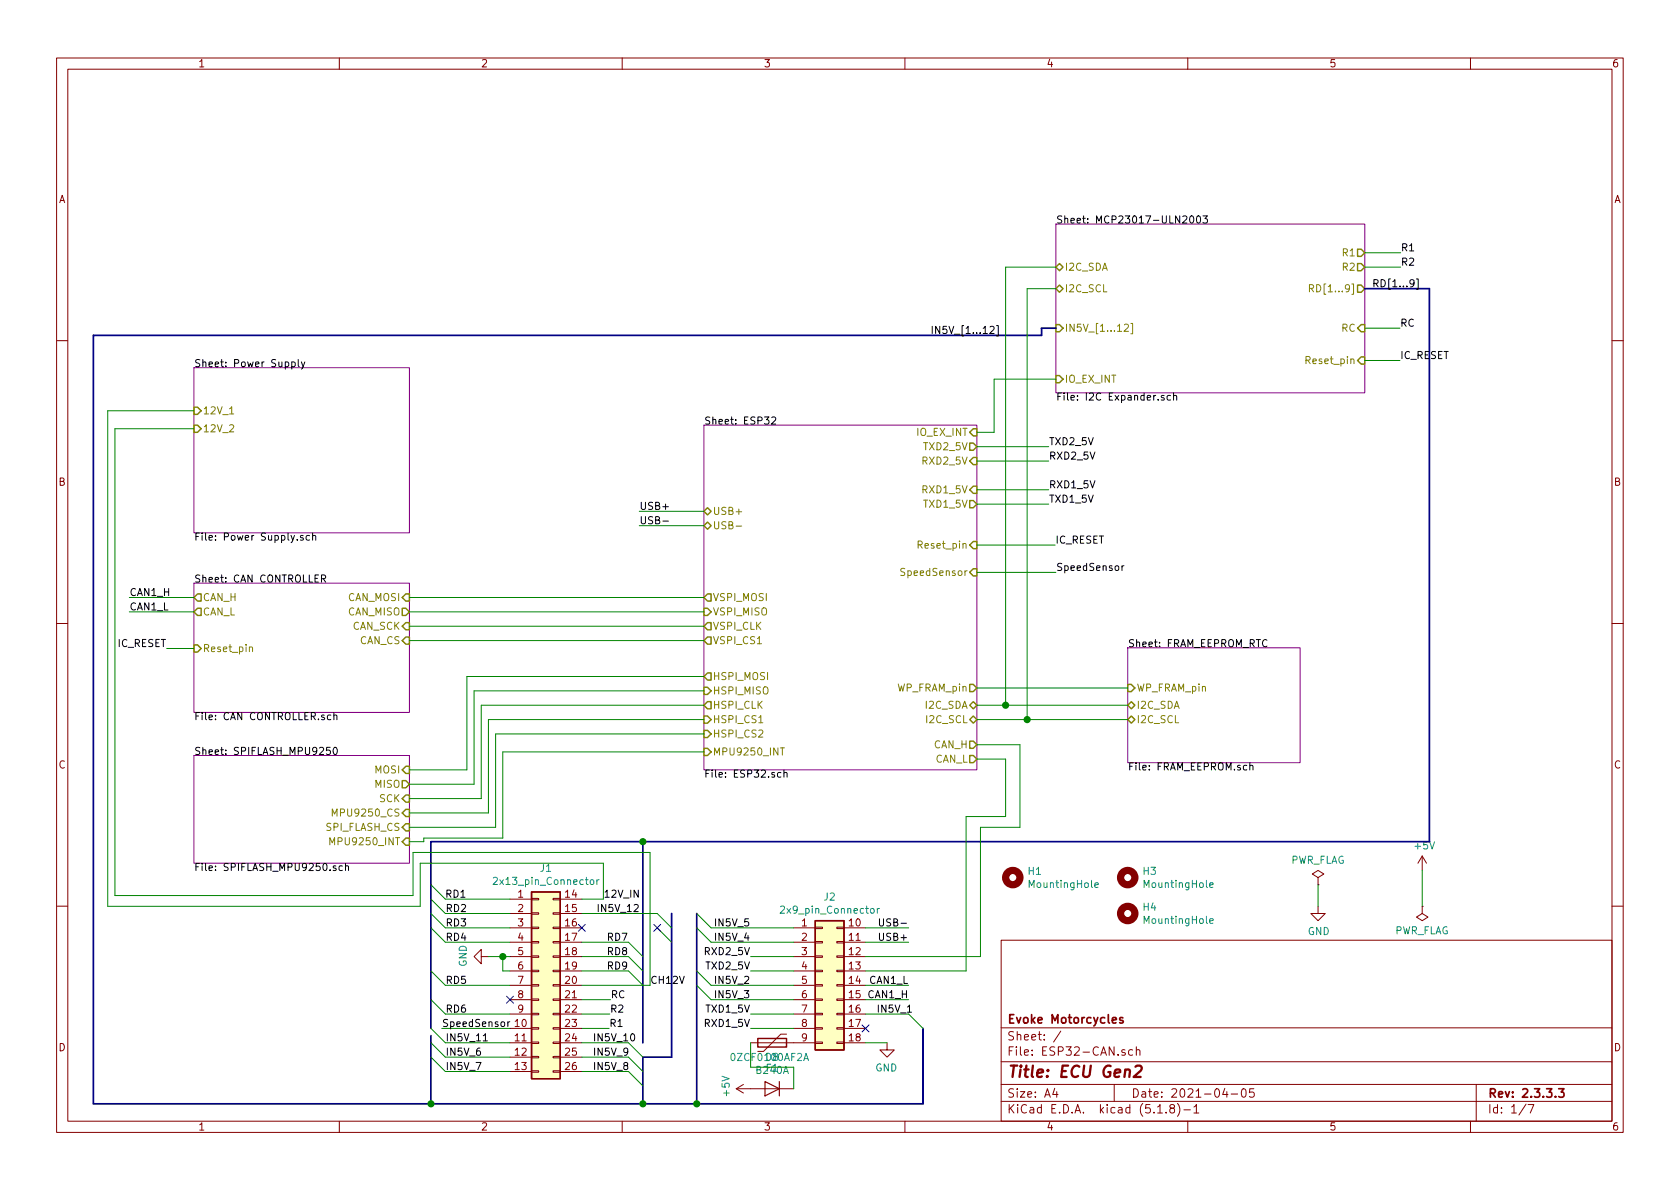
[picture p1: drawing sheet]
<svg xmlns="http://www.w3.org/2000/svg" width="297mm" height="210mm" viewBox="0 0 297 210" stroke-linecap="round" stroke-linejoin="round" font-family="sans-serif">
<g fill="none" stroke="#840000" stroke-width=".18">
<path d="M10 10.3h277v189.9h-277zM12 12.2h273v186.1h-273zM60 10.3v1.9M110 10.3v1.9M160 10.3v1.9M210 10.3v1.9M260 10.3v1.9M10 60.2h2M285 60.2h2M10 110.3h2M285 110.3h2M90.2 159h3.8"/>
<path d="M94 158.9h1.2v.2h-1.2zM97.8 158.9h1.3v.2h-1.3zM99.1 159h3.8M233 155.2l1.1-.6-1.1-.7-1 .7 1 .6v1.3M233 156.5h.1M251.5 151.4l-.8 1.2M251.5 151.4v2.5M251.5 151.4l.7 1.2M10 160.2h2M85.1 169.2v1.2l-1.3-1.2 1.3-1.3v1.3h1.3M90.2 164.1h3.8M90.2 166.6h3.8"/>
<path d="M90.2 169.2h3.8M90.2 171.7h3.8M90.2 174.2h3.8M90.2 176.8h3.8M90.2 179.3h3.8M90.2 161.5h3.8M94 179.2h1.2v.2h-1.2zM94 176.7h1.2v.2h-1.2zM94 174.1h1.2v.3h-1.2zM94 171.6h1.2v.2h-1.2zM94 169h1.2v.3h-1.2zM94 166.5h1.2v.2h-1.2z"/>
<path d="M94 164h1.2v.2h-1.2zM94 161.4h1.2v.3h-1.2zM97.8 179.2h1.3v.2h-1.3zM97.8 176.7h1.3v.2h-1.3zM97.8 174.1h1.3v.3h-1.3zM97.8 171.6h1.3v.2h-1.3zM97.8 169h1.3v.3h-1.3zM97.8 166.5h1.3v.2h-1.3zM97.8 164h1.3v.2h-1.3zM97.8 161.4h1.3v.3h-1.3zM99.1 164.1h3.8M99.1 166.6h3.8"/>
<path d="M99.1 169.2h3.8M99.1 171.7h3.8M99.1 174.2h3.8M99.1 176.8h3.8M99.1 179.3h3.8M99.1 161.5h3.8M140.3 164.1h3.8M140.3 166.6h3.8M140.3 169.2h3.8M140.3 171.7h3.8M140.3 174.2h3.8M140.3 176.8h3.8"/>
<path d="M140.3 179.3h3.8M144.1 179.2h1.3v.2h-1.3zM144.1 176.7h1.3v.2h-1.3zM144.1 174.1h1.3v.3h-1.3zM144.1 171.6h1.3v.2h-1.3zM144.1 169h1.3v.3h-1.3zM144.1 166.5h1.3v.2h-1.3zM144.1 164h1.3v.2h-1.3zM148 179.2h1.2v.2h-1.2zM148 176.7h1.2v.2h-1.2zM148 174.1h1.2v.3h-1.2zM148 171.6h1.2v.2h-1.2z"/>
<path d="M148 169h1.2v.3h-1.2zM148 166.5h1.2v.2h-1.2zM148 164h1.2v.2h-1.2zM149.2 164.1h3.8M149.2 166.6h3.8M149.2 169.2h3.8M149.2 171.7h3.8M149.2 174.2h3.8M149.2 176.8h3.8M149.2 179.3h3.8M177 166.3h108v32h-108zM233 160.3v1.2h1.3l-1.3 1.3-1.2-1.3h1.2"/>
<path d="M251.5 160.3v1.2l1 .7-1 .6-1.1-.6 1.1-.7M251.5 160.3h.1M285 160.2h2M60 198.3v1.9M90.2 181.9h3.8M90.2 184.4h3.8M90.2 186.9h3.8M90.2 189.5h3.8M94 189.4h1.2v.2h-1.2zM94 186.8h1.2v.3h-1.2zM94 184.3h1.2v.2h-1.2zM94 181.7h1.2v.3h-1.2z"/>
<path d="M97.8 189.4h1.3v.2h-1.3zM97.8 186.8h1.3v.3h-1.3zM97.8 184.3h1.3v.2h-1.3zM97.8 181.7h1.3v.3h-1.3zM99.1 181.9h3.8M99.1 184.4h3.8M99.1 186.9h3.8M99.1 189.5h3.8M110 198.3v1.9M130.2 192.5l1.2 .8M130.2 192.5h10.1M131.4 191.8l-1.2 .7"/>
<path d="M132.7 184.4h11.4M139.1 182.9h-1.1l-3 3h-1M140.3 181.9h3.8M144.1 184.3h1.3v.2h-1.3zM144.1 181.7h1.3v.3h-1.3zM148 184.3h1.2v.2h-1.2zM148 181.7h1.2v.3h-1.2zM149.2 181.9h3.8M149.2 184.4h3.8M156.8 184.4v1.3h-1.2l1.2 1.2 1.3-1.2h-1.3M160 198.3v1.9M177 194.8h108"/>
<path d="M177 191.8h108M177 187.8h108M177 181.8h108M186.5 192.5l-.4 1h1M186.8 193v1M187.6 182.3l-1.3 2M197 191.8v3M198.9 185.7a.37 .37 0 0 0-.6 .1l.1 .2 .5 .2 .1 .1-.2 .3-.5-.1M200.3 185.7l-.5-.1-.3 .3 .1 .6 .2 .1 .5-.1M200.9 185.7h.1a.37 .37 0 0 1 .5 .1v.8M200.9 185.1v1.5M204.7 196.8h.8"/>
<path d="M206.2 196.7v.1M207.1 196l-.3-.3 .2-.3a.48 .48 0 0 1 .6 .1l-.1 .4a.52 .52 0 0 0-.6 .2 .52 .52 0 0 0 .1 .6l.4 .1 .2-.1 .1-.4-.3-.3M208.2 195.1a1.71 1.71 0 0 1 0 2.3M209.3 196.3h1.2M210 198.3v1.9M211.1 195.8l.4-.5v1.5M211.1 196.8h.9M216.6 192.5l-.4 1h.9M216.9 193v1M217.7 193.5h1.1M219.6 192.7l.4-.2a.94 .94 0 0 1 0 1.5 .82 .82 0 0 1-.4-1.3zM221.7 192.5h-.7l-.1 .7 .2-.1 .5 .1 .2 .2-.1 .5-.2 .1-.6-.1"/>
<path d="M260 198.3v1.9M261 191.8v6.5M269.8 195.2l-1.2 2M270.2 195.3h1l-.6 1.5"/>
</g>
<path d="M198.5 180l-.3-.1-.2 .2v.3l.5 .1v.3h-.5M275.6 192.5h.9l-.5 .6 .5 .1v.7l-.3 .1-.6-.1" fill="none" stroke="#840000" stroke-width=".3"/>
<path d="M200.8 188.6l.3-.2h.4l.3 .2 .1 .4-.2 .3-1.3 1.1h1.3" fill="none" stroke="#840000" stroke-width=".41"/>
<path d="M186.7 39.6h54.6v29.9h-54.6zM34.3 65h38.1v29.2h-38.1zM124.5 75.2h48.2v60.9h-48.2zM34.3 103.1h38.1v22.9h-38.1zM199.4 114.5h30.5v20.4h-30.5zM34.3 133.6h38.1v19h-38.1z" fill="none" stroke="#840084" stroke-width=".18"/>
<g fill="none" stroke="#000" stroke-width=".18">
<path d="M209.1 38.3l.5-.1 .3 .3-.1 .2-.7 .7h.8M210.5 38.3l.1-.1a.67 .67 0 0 1 .5 .6 .67 .67 0 0 1-.5 .6l-.2-.2-.1-.2zM211.7 38.3l.2-.1a.69 .69 0 0 1 .4 .6 .69 .69 0 0 1-.4 .6l-.2-.1-.1-.3zM212.7 38.2h.8l-.4 .5 .3 .1v.5l-.2 .1-.5-.1M175.1 57.8l.4-.1 .3 .4-.1 .2-.7 .7h.8M176.2 57.6h.3v1.8h-.3M250.4 49.3h.3v1.8h-.3M51.6 64.1l.3-.1 .3 .2-.1 .6h-.5M51.6 64v1.3M52.7 63.6v1.1l.2 .1M53.3 64l.3 .8M53.9 64l-.4 1.1-.2 .2"/>
<path d="M136.4 73.9l.5-.2 .3 .4-.1 .2-.7 .7h.8M205.8 70l-.3-.1-.2 .2 .1 .2 .4 .1v.3h-.5M207 70l-.4-.1-.3 .2 .2 .6h.5M207.5 70l.2-.1 .3 .1 .1 .8M207.5 69.5v1.3M53.6 94.7h-.3l-.2 .2 .1 .1 .4 .2v.3h-.5M54.7 94.7h-.3l-.3 .2 .2 .6h.4M55.3 94.8l.1-.1h.4v.8M55.3 94.3v1.2M117.2 92.1h1M56.8 102.3h.7l.1-.2-.1-.3-.2-.1h-.5v1.2M57.1 102.3l.5 .6"/>
<path d="M198.4 100v.9M198.7 100l-.2 .1-.1 .2M224 113.2a.6 .6 0 0 0-.8 .5 .6 .6 0 0 0 .6 .7l.2-.2M58.4 132.2h-.6l-.1 .6 .2-.2 .5 .2v.5l-.2 .1-.5-.1M58.5 126.5l-.4-.1-.2 .3 .1 .5h.5M59 126.6l.2-.2 .3 .1 .1 .8M59 126v1.3M59.1 132.2h.1a.67 .67 0 0 1 .5 .6 .67 .67 0 0 1-.5 .6 .83 .83 0 0 1-.1-1.2zM138.1 136.6h-.4l-.2 .2 .1 .6h.5M138.6 136.7l.2-.1h.3l.1 .8M138.6 136.2v1.2M221 135.5l.2-.2 .3 .1v.8"/>
<path d="M221 134.9v1.3M59.4 153.2l-.3-.1-.2 .2 .1 .2 .4 .1v.3h-.5M60.5 153.2l-.3-.1-.3 .2 .1 .6h.5M61.1 153.2l.2-.1 .3 .1v.7M61.1 152.7v1.2M112.1 160.1l.5-.2 .2 .2 .1 .2-.1 .2-.7 .7h.8M155.5 162.5v1l.2 .2h.3l.2-.2v-1M160.5 179h.7M85.4 184.1h.8M89.8 180.7v.8M90.1 180.7h-.2l-.1 .2M111.6 182.9l.2-.1a.67 .67 0 0 1 .4 .6 .67 .67 0 0 1-.4 .7l-.3-.5z"/>
</g>
<g fill="none" stroke="#848400" stroke-width=".25">
<path d="M186.7 47.2l.6-.6 .7 .6-.7 .7zM186.7 51l.6-.6 .7 .6-.7 .7zM186.7 57.4h.6l.7 .6-.7 .7h-.6zM240 44.1h.7l.6 .6-.6 .6h-.7zM240 46.6h.7l.6 .6-.6 .7h-.7zM240 50.4h.7l.6 .6-.6 .7h-.7zM240.7 57.4h.6v1.3h-.6l-.7-.7zM34.3 72h.6l.7 .6-.7 .7h-.6zM34.3 75.2h.6l.7 .6-.7 .6h-.6zM171.4 78.4h.7l.6 .6-.6 .6h-.7zM172.1 75.8h.6v1.3h-.6l-.7-.7zM186.7 66.4h.6l.7 .7-.7 .6h-.6z"/>
<path d="M240.7 63.1h.6v1.3h-.6l-.7-.7zM124.5 90.4l.6-.6 .6 .6-.6 .7zM124.5 93l.6-.7 .6 .7-.6 .6zM171.4 88.5h.7l.6 .6-.6 .7h-.7zM172.1 80.9h.6v1.3h-.6l-.7-.7zM172.1 86h.6v1.2h-.6l-.7-.6zM172.1 95.8h.6v1.2h-.6l-.7-.6zM34.3 114h.6l.7 .7-.7 .6h-.6zM34.9 105h.7v1.3h-.7l-.6-.6zM34.9 107.6h.7v1.2h-.7l-.6-.6zM71.1 105.7l.7-.7h.6v1.3h-.6zM71.1 107.6h.7l.6 .6-.6 .6h-.7z"/>
<path d="M71.1 113.3l.7-.7h.6v1.3h-.6zM71.8 110.1h.6v1.3h-.6l-.7-.7zM124.5 107.6h.6l.6 .6-.6 .6h-.6zM125.1 112.6h.6v1.3h-.6l-.6-.6zM125.1 119h.6v1.3h-.6l-.6-.7zM125.1 105h.6v1.3h-.6l-.6-.6zM125.1 110.1h.6v1.3h-.6l-.6-.7zM172.1 100.6h.6v1.2h-.6l-.7-.6zM71.1 136.1l.7-.6h.6v1.3h-.6zM71.1 138h.7l.6 .7-.6 .6h-.7zM124.5 121.5h.6l.6 .7-.6 .6h-.6zM124.5 126.6h.6l.6 .6-.6 .7h-.6z"/>
<path d="M124.5 129.2h.6l.6 .6-.6 .6h-.6zM124.5 132.3h.6l.6 .7-.6 .6h-.6zM125.1 124.1h.6v1.2h-.6l-.6-.6zM171.4 124.7l.7-.6 .6 .6-.6 .6zM171.4 127.2l.7-.6 .6 .6-.6 .7zM171.4 131.1h.7l.6 .6-.6 .6h-.7zM171.4 133.6h.7l.6 .6-.6 .7h-.7zM171.4 121h.7l.6 .7-.6 .6h-.7zM199.4 124.7l.6-.6 .7 .6-.7 .6zM199.4 127.2l.6-.6 .7 .6-.7 .7zM199.4 121h.6l.7 .7-.7 .6h-.6zM71.1 141.2l.7-.6h.6v1.3h-.6z"/>
<path d="M71.1 146.3l.7-.6h.6v1.2h-.6zM71.8 143.1h.6v1.3h-.6l-.7-.6zM71.8 148.2h.6v1.3h-.6l-.7-.7z"/>
</g>
<g fill="none" stroke="#848400" stroke-width=".18">
<path d="M198.8 57.4l.5-.1 .2 .4v.2l-.8 .7h.8M199.9 57.2h.4v1.8h-.4M231.5 51l.6-.1 .2-.1-.1-.3-.2-.2h-.5v1.3M231.8 51l.5 .6M40.6 73.2h.7M130.1 93h1M44.1 114.5l.2-.1h.3l.1 .8M160 100.6l-.5-.1-.2 .1v.4l.6 .2 .1 .3-.3 .3-.4-.1M134.2 127.8h.7M138 132.3h.7M138.3 132.3v1.2M58.3 149.4v-1.3l.5 .9 .4-.9v1.3"/>
<path d="M58.8 144.3v-1.3l.4 1 .4-1v1.3"/>
</g>
<g fill="#ffffc2" stroke="#ffffc2" stroke-width=".18">
<path d="M144.1 162.8h5.1v22.9h-5.1z"/>
<path d="M94 157.7h5.1v33h-5.1z"/>
</g>
<path d="M94 157.7h5.1v33h-5.1zM144.1 162.8h5.1v22.9h-5.1zM134 183.6h5.1v1.6h-5.1z" fill="none" stroke="#840000" stroke-width=".25"/>
<path d="M87.2 155.3l.5-.2 .3 .4-.8 .9h.8M104.4 155.7l.2-.1 .4 .1v.5l-.1 .2h-.3l-.2-.1zM105.5 155.6v.8M105.9 155.6l-.4 .2M193.6 156.5l.6-.1-.1-.2-.3-.1-.2 .2v.6h.5M213.9 156.5l.6-.1v-.2l-.4-.1-.2 .2 .1 .6h.5M154 160.7l.3-.1 .3 .3v.4l-.3 .2-.3-.1-.1-.1zM155.1 160.6v.9M155.5 160.6l-.3 .1-.1 .2M213.9 162.9l.6-.1v-.3h-.4l-.2 .1 .1 .6h.5M129.3 186.4l.2-.1a.69 .69 0 0 1 .5 .6 .69 .69 0 0 1-.5 .6l-.2-.1-.1-.3z" fill="none" stroke="#008484" stroke-width=".18"/>
<g fill="none" stroke="#840000" stroke-width="1.3">
<circle cx="179.1" cy="155.2" r="1.27"/>
<circle cx="199.4" cy="155.2" r="1.27"/>
<circle cx="199.4" cy="161.5" r="1.27"/>
</g>
<path d="M135.3 191.3l2.5 1.2-2.5 1.3zM137.8 191.3v2.5" fill="none" stroke="#840000" stroke-width=".2"/>
<path d="M186.7 58h-2.6v1.3h-167.6v135.9h146.7v-13.3M241.3 51h11.4v97.8h-176.5v33.1M113.7 148.8v35.6M118.7 161.5v25.4h-5v8.3M123.2 161.5v33.7M76.2 183.1v12.1" fill="none" stroke="#000084" stroke-width=".3"/>
<g fill="none" stroke="#008400" stroke-width=".18">
<path d="M186.7 47.2h-8.9v77.5M186.7 51h-5.1v76.2M241.3 47.2h6.3M241.3 58h6.2M241.3 44.7h6.3M34.3 75.8h-14v82.6h52.7v-7.7h41.9v23.5h-12M34.3 72.6h-15.3v87.7h55.3v-7.7h32.4v6.4h-3.8M172.7 79h12.7M186.7 67.1h-10.9v9.3h-3.1M241.3 63.7h6.2M113 90.4h11.5M113 93h11.5"/>
<path d="M172.7 96.4h13.9M172.7 89.1h12.7M172.7 81.5h12.7M172.7 86.6h12.7M22.9 108.2h11.4M22.9 105.7h11.4M29.5 114.7h4.8M72.4 113.3h52.1M72.4 110.7h52.1M72.4 108.2h52.1M72.4 105.7h52.1M124.5 119.6h-42v16.5h-10.1"/>
<path d="M172.7 101.2h14M124.5 129.8h-36.9v16.5h-15.2M124.5 127.2h-38.1v16.6h-14M124.5 133h-35.6v15.2h-14v.6h-2.5M124.5 124.7h-39.4v16.5h-12.7M124.5 122.2h-40.7v16.5h-11.4M172.7 131.7h7.6v14.6h-6.9v22.9h-20.4M172.7 134.2h5.1v10.2h-7v27.3h-17.8M172.7 127.2h26.7M172.7 124.7h26.7M172.7 121.7h26.7M76.2 159l2.5 2.5h11.5"/>
<path d="M76.2 156.5l2.5 2.5h11.5M233 156.5v3.8M251.5 153.9v6.4M76.2 161.5l2.5 2.6h11.5M76.2 176.8l2.5 2.5h11.5M76.2 171.7l2.5 2.5h11.5M76.2 164.1l2.5 2.5h11.5M86.4 169.2h3.8M88.9 169.2v2.5h1.3M102.9 161.5h13.3l2.5 2.6M102.9 179.3h4.9M102.9 176.8h5"/>
<path d="M102.9 166.6h8.2l2.6 2.6M102.9 171.7h8.2l2.6 2.5M102.9 169.2h8.2l2.6 2.5M116.2 164.1l2.5 2.5M123.2 161.5l2.5 2.6h14.6M123.2 174.2l2.5 2.6h14.6M123.2 171.7l2.5 2.5h14.6M123.2 164.1l2.5 2.5h14.6M132.7 179.3h7.6M132.7 171.7h7.6M132.7 169.2h7.6M153 164.1h7.7"/>
<path d="M153 179.3h7.7l2.5 2.6M153 176.8h7.7M153 174.2h7.7M153 166.6h7.7M76.2 186.9l2.5 2.6h11.5M76.2 184.4l2.5 2.5h11.5M76.2 181.9l2.5 2.5h11.5M78.1 181.9h12.1M102.9 189.5h8.2l2.6 2.5M102.9 186.9h8.2l2.6 2.6M102.9 184.4h8.2l2.6 2.5M102.9 181.9h4.8"/>
<path d="M132.7 184.4v4.3h7.6v3.8M132.7 181.9h7.6M153 184.4h3.8"/>
</g>
<g fill="#008400" stroke="#008400" stroke-width=".25">
<circle cx="113.7" cy="195.2" r=".51"/>
<circle cx="88.9" cy="169.2" r=".51"/>
<circle cx="177.8" cy="124.7" r=".51"/>
<circle cx="181.6" cy="127.2" r=".51"/>
<circle cx="113.7" cy="148.8" r=".51"/>
<circle cx="123.2" cy="195.2" r=".51"/>
<circle cx="76.2" cy="195.2" r=".51"/>
</g>
<path d="M89.6 176.2l1.2 1.2M90.8 176.2l-1.2 1.2M102.3 163.5l1.2 1.2M103.5 163.5l-1.2 1.2M115.6 163.5l1.2 1.2M116.8 163.5l-1.2 1.2M152.4 181.2l1.2 1.3M153.6 181.2l-1.2 1.3" fill="none" stroke="#000084" stroke-width=".18"/>
<text font-size="2.8" fill="#840000" x="178" y="190.5">Title: ECU Gen2</text>
<g font-size="2.1" fill="#840000">
<text x="178" y="184">Sheet: /</text>
<text x="178" y="181">Evoke Motorcycles</text>
<text x="178" y="186.7">File: ESP32-CAN.sch</text>
<text x="178" y="196.9">KiCad E.D.A. kicad (5.1.8)-1</text>
<text x="178" y="194.1">Size: A4</text>
<text x="200" y="194.1">Date: 2021-04-05</text>
<text x="263" y="194.1">Rev: 2.3.3.3</text>
<text x="263" y="196.9">Id: 1/7</text>
</g>
<g font-size="1.8" fill="#840000">
<text x="35" y="11.9">1</text>
<text x="85" y="11.9">2</text>
<text x="135" y="11.9">3</text>
<text x="185" y="11.9">4</text>
<text x="235" y="11.9">5</text>
<text x="285" y="11.9">6</text>
<text x="10.4" y="35.9">A</text>
<text x="285.4" y="35.9">A</text>
<text x="10.4" y="85.9">B</text>
<text x="285.4" y="85.9">B</text>
<text x="10.4" y="135.9">C</text>
<text x="285.4" y="135.9">C</text>
<text x="91.6" y="158.7">1</text>
<text x="91.6" y="161.3">2</text>
<text x="100" y="158.7">14</text>
<text x="100" y="161.3">15</text>
<text x="91.6" y="163.8">3</text>
<text x="91.6" y="166.4">4</text>
<text x="100" y="163.8">16</text>
<text x="100" y="166.4">17</text>
<text x="141.8" y="163.8">1</text>
<text x="141.8" y="166.4">2</text>
<text x="150.2" y="163.8">10</text>
<text x="150.2" y="166.4">11</text>
<text x="91.6" y="168.9">5</text>
<text x="91.6" y="171.4">6</text>
<text x="91.6" y="174">7</text>
<text x="100" y="168.9">18</text>
<text x="100" y="171.4">19</text>
<text x="100" y="174">20</text>
<text x="141.8" y="168.9">3</text>
<text x="141.8" y="171.4">4</text>
<text x="141.8" y="174">5</text>
<text x="150.2" y="168.9">12</text>
<text x="150.2" y="171.4">13</text>
<text x="150.2" y="174">14</text>
<text x="91.6" y="176.5">8</text>
<text x="91.6" y="179.1">9</text>
<text x="100" y="176.5">21</text>
<text x="100" y="179.1">22</text>
<text x="141.8" y="176.5">6</text>
<text x="141.8" y="179.1">7</text>
<text x="150.2" y="176.5">15</text>
<text x="150.2" y="179.1">16</text>
<text x="10.4" y="185.9">D</text>
<text x="91.1" y="181.6">10</text>
<text x="91.1" y="184.1">11</text>
<text x="100" y="181.6">23</text>
<text x="100" y="184.1">24</text>
<text x="141.8" y="181.6">8</text>
<text x="141.8" y="184.1">9</text>
<text x="150.2" y="181.6">17</text>
<text x="150.2" y="184.1">18</text>
<text x="285.4" y="185.9">D</text>
<text x="91.1" y="186.7">12</text>
<text x="91.1" y="189.2">13</text>
<text x="100" y="186.7">25</text>
<text x="100" y="189.2">26</text>
<text x="35" y="199.9">1</text>
<text x="85" y="199.9">2</text>
<text x="135" y="199.9">3</text>
<text x="185" y="199.9">4</text>
<text x="235" y="199.9">5</text>
<text x="285" y="199.9">6</text>
</g>
<g font-size="1.8">
<text x="186.7" y="39.5">Sheet: MCP23017-ULN2003</text>
<text x="247.6" y="44.4">R1</text>
<text x="247.6" y="47">R2</text>
<text x="242.6" y="50.8">RD[1...9]</text>
<text x="164.5" y="59">IN5V_[1...12]</text>
<text x="247.5" y="57.8">RC</text>
<text x="34.3" y="64.9">Sheet: Power Supply</text>
<text x="247.5" y="63.5">IC_RESET</text>
<text x="186.7" y="70.8">File: I2C Expander.sch</text>
<text x="124.5" y="75.1">Sheet: ESP32</text>
<text x="185.4" y="78.7">TXD2_5V</text>
<text x="185.4" y="81.3">RXD2_5V</text>
<text x="185.4" y="86.4">RXD1_5V</text>
<text x="185.4" y="88.9">TXD1_5V</text>
<text x="34.3" y="95.6">File: Power Supply.sch</text>
<text x="113" y="92.7">USB-</text>
<text x="113" y="90.2">USB+</text>
<text x="186.6" y="96.1">IC_RESET</text>
<text x="186.7" y="101">SpeedSensor</text>
<text x="22.9" y="107.9">CAN1_L</text>
<text x="22.9" y="105.4">CAN1_H</text>
<text x="34.3" y="103">Sheet: CAN CONTROLLER</text>
<text x="20.8" y="114.4">IC_RESET</text>
<text x="199.4" y="114.4">Sheet: FRAM_EEPROM_RTC</text>
<text x="34.3" y="127.3">File: CAN CONTROLLER.sch</text>
<text x="34.3" y="133.5">Sheet: SPIFLASH_MPU9250</text>
<text x="124.5" y="137.5">File: ESP32.sch</text>
<text x="199.4" y="136.2">File: FRAM_EEPROM.sch</text>
<text x="34.3" y="154">File: SPIFLASH_MPU9250.sch</text>
<text x="78.7" y="161.3">RD2</text>
<text x="79" y="158.7">RD1</text>
<text x="105.4" y="161.3">IN5V_12</text>
<text x="106.7" y="158.7">12V_IN</text>
<text x="78.7" y="163.8">RD3</text>
<text x="78.7" y="166.4">RD4</text>
<text x="107.6" y="166.4">RD7</text>
<text x="126.8" y="166.4">IN5V_4</text>
<text x="126.8" y="163.8">IN5V_5</text>
<text x="155.9" y="166.4">USB+</text>
<text x="156.3" y="163.8">USB-</text>
<text x="78.7" y="174">RD5</text>
<text x="107.6" y="171.4">RD9</text>
<text x="107.6" y="168.9">RD8</text>
<text x="114.9" y="174">CH12V</text>
<text x="124.8" y="168.9">RXD2_5V</text>
<text x="125" y="171.4">TXD2_5V</text>
<text x="126.8" y="174">IN5V_2</text>
<text x="153.8" y="174">CAN1_L</text>
<text x="78.7" y="179.1">RD6</text>
<text x="107.8" y="179.1">R2</text>
<text x="107.9" y="176.5">RC</text>
<text x="125" y="179.1">TXD1_5V</text>
<text x="126.8" y="176.5">IN5V_3</text>
<text x="153.6" y="176.5">CAN1_H</text>
<text x="154.9" y="179.1">IN5V_1</text>
<text x="78.1" y="181.6">SpeedSensor</text>
<text x="78.7" y="184.1">IN5V_11</text>
<text x="104.8" y="184.1">IN5V_10</text>
<text x="107.7" y="181.6">R1</text>
<text x="124.8" y="181.6">RXD1_5V</text>
<text x="78.7" y="186.7">IN5V_6</text>
<text x="78.7" y="189.2">IN5V_7</text>
<text x="104.8" y="189.2">IN5V_8</text>
<text x="104.8" y="186.7">IN5V_9</text>
</g>
<g font-size="1.8" fill="#848400">
<text x="188.2" y="47.9">I2C_SDA</text>
<text x="237.5" y="45.3">R1</text>
<text x="237.5" y="47.9">R2</text>
<text x="188.2" y="51.7">I2C_SCL</text>
<text x="232.6" y="51.7">RD[1...9]</text>
<text x="188.2" y="58.7">IN5V_[1...12]</text>
<text x="237.2" y="58.7">RC</text>
<text x="231.3" y="64.4">Reset_pin</text>
<text x="188.2" y="67.7">IO_EX_INT</text>
<text x="35.8" y="73.3">12V_1</text>
<text x="35.8" y="76.4">12V_2</text>
<text x="162.2" y="77.1">IO_EX_INT</text>
<text x="163.3" y="82.2">RXD2_5V</text>
<text x="163.5" y="79.6">TXD2_5V</text>
<text x="163.3" y="87.2">RXD1_5V</text>
<text x="163.5" y="89.8">TXD1_5V</text>
<text x="126" y="91.1">USB+</text>
<text x="126" y="93.6">USB-</text>
<text x="159.9" y="101.8">SpeedSensor</text>
<text x="162.7" y="97">Reset_pin</text>
<text x="35.8" y="106.3">CAN_H</text>
<text x="61.5" y="106.3">CAN_MOSI</text>
<text x="126" y="106.3">VSPI_MOSI</text>
<text x="35.8" y="108.8">CAN_L</text>
<text x="61.5" y="108.8">CAN_MISO</text>
<text x="62.3" y="111.4">CAN_SCK</text>
<text x="63.6" y="113.9">CAN_CS</text>
<text x="126" y="113.9">VSPI_CS1</text>
<text x="126" y="108.8">VSPI_MISO</text>
<text x="126" y="111.4">VSPI_CLK</text>
<text x="35.8" y="115.3">Reset_pin</text>
<text x="126" y="120.3">HSPI_MOSI</text>
<text x="126" y="125.3">HSPI_CLK</text>
<text x="126" y="122.8">HSPI_MISO</text>
<text x="158.6" y="122.3">WP_FRAM_pin</text>
<text x="163.7" y="125.3">I2C_SDA</text>
<text x="200.9" y="125.3">I2C_SDA</text>
<text x="200.9" y="122.3">WP_FRAM_pin</text>
<text x="126" y="127.9">HSPI_CS1</text>
<text x="126" y="130.4">HSPI_CS2</text>
<text x="163.9" y="127.9">I2C_SCL</text>
<text x="200.9" y="127.9">I2C_SCL</text>
<text x="66.3" y="136.8">MOSI</text>
<text x="126" y="133.6">MPU9250_INT</text>
<text x="165.1" y="132.3">CAN_H</text>
<text x="165.3" y="134.9">CAN_L</text>
<text x="66.3" y="139.3">MISO</text>
<text x="67.1" y="141.9">SCK</text>
<text x="57.7" y="146.9">SPI_FLASH_CS</text>
<text x="59.2" y="149.5">MPU9250_INT</text>
<text x="59.6" y="144.4">MPU9250_CS</text>
</g>
<g font-size="1.8" fill="#008484">
<text x="95.6" y="154.2">J1</text>
<text x="181.8" y="154.7">H1</text>
<text x="202.2" y="154.7">H3</text>
<text x="228.1" y="152.7">PWR_FLAG</text>
<text x="250.2" y="150.2">+5V</text>
<text x="87.8" y="156.5">2x13_pin_Connector</text>
<text x="138.5" y="161.6">2x9_pin_Connector</text>
<text x="145.7" y="159.3">J2</text>
<text x="182.2" y="157">MountingHole</text>
<text x="202.2" y="161.1">H4</text>
<text x="202.5" y="157">MountingHole</text>
<text x="202.5" y="163.4">MountingHole</text>
<text x="231.2" y="165.3">GND</text>
<text x="246.5" y="165.2">PWR_FLAG</text>
<text x="82.5" y="171" transform="rotate(-90 82.5 171)">GND</text>
<text x="129.8" y="187.6">0ZCF0100AF2A</text>
<text x="133.8" y="189.9">B240A</text>
<text x="135.4" y="187.6">D8</text>
<text x="135.5" y="189.5">F1</text>
<text x="154.8" y="189.5">GND</text>
<text x="129" y="193.7" transform="rotate(-90 129 193.7)">+5V</text>
</g>
</svg>
